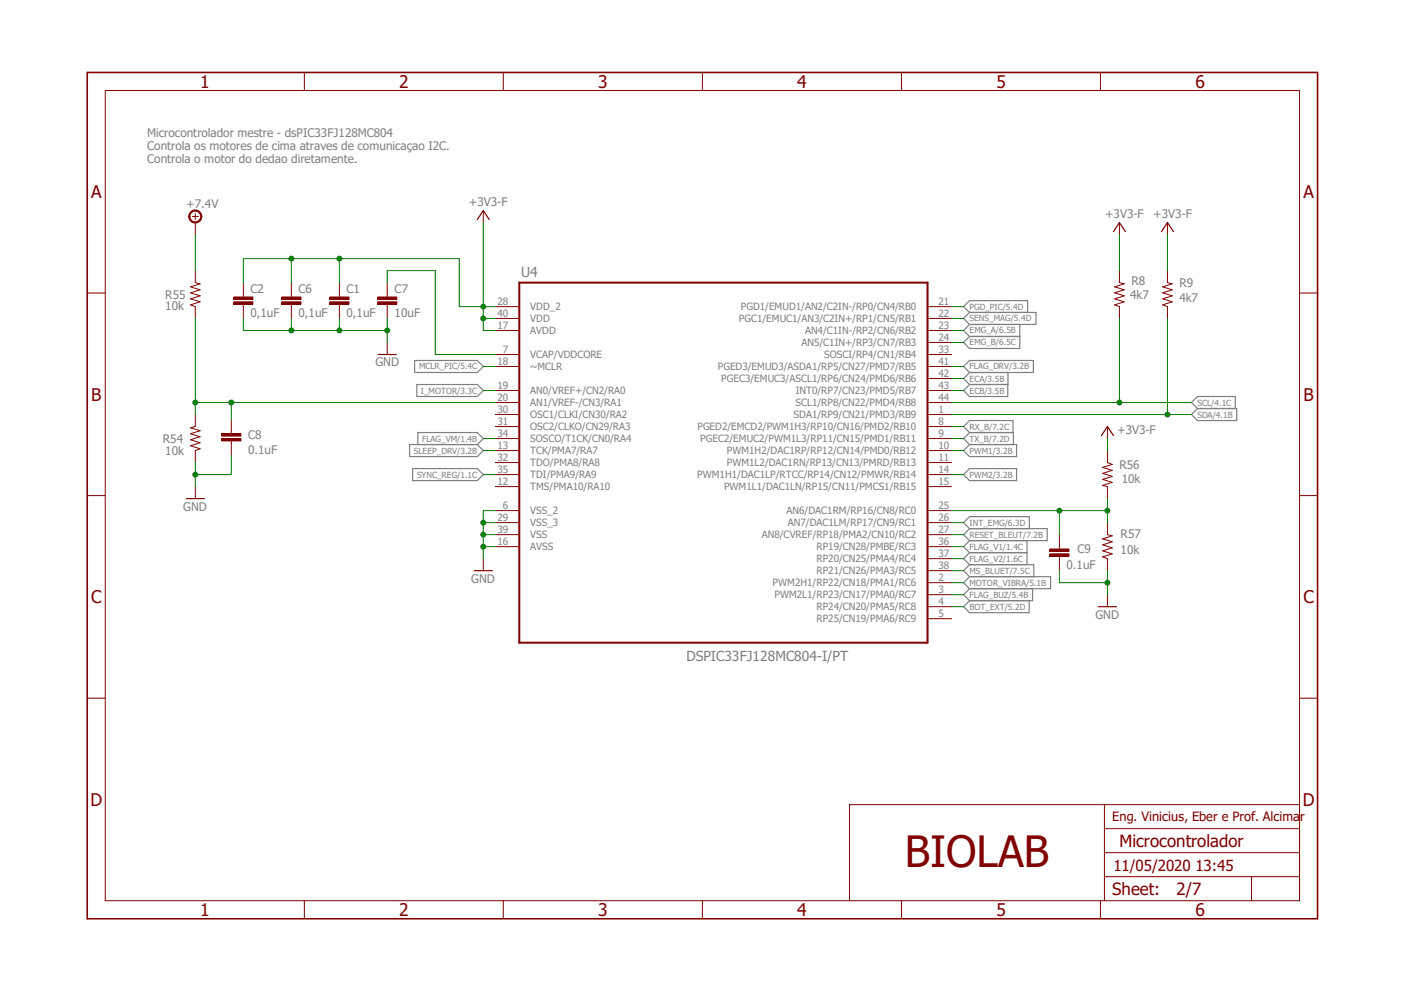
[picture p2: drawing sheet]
<svg xmlns="http://www.w3.org/2000/svg" width="297mm" height="210mm" viewBox="0 0 297 210" stroke-linecap="round" stroke-linejoin="round" font-family="sans-serif">
<path d="M17.9 15l261.2 179.9M279.1 15l-261.2 179.9" fill="none" stroke="#fff" stroke-width=".21"/>
<g fill="none" stroke="#808080" stroke-width=".25">
<path d="M87.7 76.2h13.3l1.2 1.3-1.2 1.3h-13.3zM203.8 77.5l1.3-1.3h13.5v2.6h-13.5zM205.1 78.8l-1.3 1.3 1.3 1.2M205.1 71.2h10.6M205.1 68.6l-1.3 1.3 1.3 1.3M205.1 66.1h14.1v2.5h-14.1M205.1 66.1l-1.3-1.2 1.3-1.3h12.3v2.5M205.1 66.1l-1.3 1.3 1.3 1.2M213.2 78.8v2.5h-8.1M215.7 68.6v5.1h-10.6l-1.3-1.3 1.3-1.2M86.7 94h14.3l1.2 1.3-1.2 1.3h-14.3zM87.3 99.1h13.7l1.2 1.3-1.2 1.2h-13.7z"/>
<path d="M88.2 81.3h12.8l1.2 1.3-1.2 1.3h-12.8zM88.4 94v-2.5h12.6l1.2 1.3-1.2 1.2M205.1 81.3l-1.3 1.3 1.3 1.3h8.1v-2.6M205.1 91.5l-1.3-1.3 1.3-1.3h9.2v2.6M205.1 94h10v2.6h-10l-1.3-1.3zM205.1 91.5h9.3v2.5M205.1 91.5l-1.3 1.3 1.3 1.2M253.3 86.4l-1.2-1.3 1.2-1.2h8v2.5M253.3 86.4h8.3v2.5h-8.3l-1.2-1.2zM203.8 100.4l1.3-1.3h10v2.5h-10zM205.1 111.8l-1.3-1.3 1.3-1.2h12.7v2.5M205.1 111.8h16.4v2.5h-16.4"/>
<path d="M205.1 114.3l-1.3 1.3 1.3 1.3M205.1 116.9h12.2M205.1 116.9l-1.3 1.3 1.3 1.2M205.1 119.4h13.6v2.6M205.1 111.8l-1.3 1.3 1.3 1.2M205.1 119.4l-1.3 1.3 1.3 1.3M217.3 114.3v5.1M205.1 122l-1.3 1.2 1.3 1.3M205.1 122h17.1v2.5h-17.1M205.1 124.5l-1.3 1.3 1.3 1.2M205.1 127l-1.3 1.3 1.3 1.3h12.6v-2.6M218.4 124.5v2.5h-13.3"/>
</g>
<g fill="none" stroke="#800000" stroke-width=".21">
<path d="M22.3 19.1h252.6v171.4h-252.6zM64.4 15.3v3.8M106.5 15.3v3.8M148.6 15.3v3.8M190.7 15.3v3.8M232.8 15.3v3.8M18.5 62h3.8M71.8 62.3v.5M71.8 64.3v.6M104.8 64.9h5.1M104.8 67.4h5.1M104.8 69.9h5.1"/>
<path d="M104.8 75h5.1M104.8 77.5h5.1M196.2 64.9h5.1M196.2 67.4h5.1M196.2 69.9h5.1M196.2 75h5.1M196.2 77.5h5.1M196.2 72.4h5.1M274.9 62h3.8M104.8 82.6h5.1M104.8 85.1h5.1M104.8 87.7h5.1"/>
<path d="M104.8 90.2h5.1M104.8 92.8h5.1M104.8 95.3h5.1M104.8 97.8h5.1M196.2 82.6h5.1M196.2 85.1h5.1M196.2 87.7h5.1M196.2 90.2h5.1M196.2 92.8h5.1M196.2 95.3h5.1M196.2 97.8h5.1M196.2 80.1h5.1"/>
<path d="M18.5 104.8h3.8M102.2 118.2v2.5M104.8 100.4h5.1M104.8 102.9h5.1M104.8 108h5.1M104.8 110.5h5.1M104.8 113.1h5.1M104.8 115.6h5.1M196.2 100.4h5.1M196.2 102.9h5.1M196.2 108h5.1M196.2 110.5h5.1"/>
<path d="M196.2 113.1h5.1M196.2 115.6h5.1M196.2 118.2h5.1M274.9 104.8h3.8M196.2 120.7h5.1M196.2 123.2h5.1M196.2 125.8h5.1M196.2 128.3h5.1M196.2 130.9h5.1M18.5 147.7h3.8M274.9 147.7h3.8M233.6 170.2v20.3"/>
<path d="M233.6 175.3h41.3M274.9 170.2h-95.2v20.3M64.4 190.5v3.8M106.5 190.5v3.8M148.6 190.5v3.8M190.7 190.5v3.8M232.8 190.5v3.8M233.6 185.4h41.3M233.6 180.3h41.3M264.8 185.4v5.1"/>
</g>
<path d="M18.5 15.3h260.2v179h-260.2z" fill="none" stroke="#800000" stroke-width=".34"/>
<path d="M100.3 120.7h3.8" fill="none" stroke="#800000" stroke-width=".25"/>
<path d="M109.9 59.8h86.3v76.1h-86.3z" fill="none" stroke="#800000" stroke-width=".42"/>
<path d="M69.8 63.8h4v.5h-4z" fill-rule="evenodd" fill="#800000"/>
<path d="M69.8 63.8h4v.5h-4z" fill="none" stroke="#800000" stroke-width=".21"/>
<path d="M69.8 62.8h4v.5h-4z" fill-rule="evenodd" fill="#800000"/>
<path d="M71.8 59.8v2.5M51.5 62.3v.5M51.5 64.3v.6M69.8 62.8h4v.5h-4zM71.8 64.9v2.5" fill="none" stroke="#800000" stroke-width=".21"/>
<path d="M49.4 63.8h4.1v.5h-4.1z" fill-rule="evenodd" fill="#800000"/>
<path d="M49.4 63.8h4.1v.5h-4.1z" fill="none" stroke="#800000" stroke-width=".21"/>
<path d="M49.4 62.8h4.1v.5h-4.1z" fill-rule="evenodd" fill="#800000"/>
<path d="M51.5 59.8v2.5M49.4 62.8h4.1v.5h-4.1zM51.5 64.9v2.5M61.6 62.3v.5M61.6 64.3v.6" fill="none" stroke="#800000" stroke-width=".21"/>
<path d="M59.6 63.8h4.1v.5h-4.1z" fill-rule="evenodd" fill="#800000"/>
<path d="M59.6 63.8h4.1v.5h-4.1z" fill="none" stroke="#800000" stroke-width=".21"/>
<path d="M59.6 62.8h4.1v.5h-4.1z" fill-rule="evenodd" fill="#800000"/>
<path d="M61.6 59.8v2.5M59.6 62.8h4.1v.5h-4.1zM61.6 64.9v2.5M81.9 62.3v.5M81.9 64.3v.6" fill="none" stroke="#800000" stroke-width=".21"/>
<path d="M79.9 63.8h4v.5h-4z" fill-rule="evenodd" fill="#800000"/>
<path d="M79.9 63.8h4v.5h-4z" fill="none" stroke="#800000" stroke-width=".21"/>
<path d="M79.9 62.8h4v.5h-4z" fill-rule="evenodd" fill="#800000"/>
<path d="M41.3 57.2v2.6l1 .2-2 .7 2 .6-2 .6 2 .7-2 .6 2 .6-2 .7 1 .4v2.5M81.9 59.8v2.5M236.8 57.2v2.6l1 .2-2 .7 2 .6-2 .6 2 .7-2 .6 2 .6-2 .7 1 .4v2.5M247 57.2v2.6l1 .2-2 .7 2 .6-2 .6 2 .7-2 .6 2 .6-2 .7 1 .4v2.5M79.9 62.8h4v.5h-4zM81.9 64.9v2.5M81.9 72.4v2.6M41.3 87.7v2.5l-1 .3 2 .6-2 .6 2 .7-2 .6 2 .6-2 .7 2 .6-1 .4v2.5M48.9 91.2v.5M48.9 93.3v.5" fill="none" stroke="#800000" stroke-width=".21"/>
<path d="M80.1 75h3.7" fill="none" stroke="#800000" stroke-width=".25"/>
<path d="M46.9 92.8h4.1v.5h-4.1z" fill-rule="evenodd" fill="#800000"/>
<path d="M46.9 92.8h4.1v.5h-4.1z" fill="none" stroke="#800000" stroke-width=".21"/>
<path d="M46.9 91.7h4.1v.5h-4.1z" fill-rule="evenodd" fill="#800000"/>
<path d="M46.9 91.7h4.1v.5h-4.1zM48.9 88.7v2.5M48.9 93.8v2.5M234.3 95.3v2.5l1 .4-2 .6 2 .7-2 .6 2 .7-2 .6 2 .6-2 .7 1 .2v2.6M41.3 102.9v2.6M224.1 115.6v.5M224.1 117.6v.6" fill="none" stroke="#800000" stroke-width=".21"/>
<path d="M39.4 105.5h3.8" fill="none" stroke="#800000" stroke-width=".25"/>
<path d="M222.1 117.1h4v.5h-4z" fill-rule="evenodd" fill="#800000"/>
<path d="M222.1 117.1h4v.5h-4z" fill="none" stroke="#800000" stroke-width=".21"/>
<path d="M222.1 116.1h4v.5h-4z" fill-rule="evenodd" fill="#800000"/>
<path d="M40.7 45.8h1.3M41.3 45.2v1.2M222.1 116.1h4v.5h-4zM224.1 113.1v2.5M224.1 118.2v2.5M234.3 110.5v2.6l1 .2-2 .7 2 .6-2 .6 2 .7-2 .6 2 .6-2 .7 1 .4v2.5M234.3 125.8v2.5" fill="none" stroke="#800000" stroke-width=".21"/>
<path d="M232.4 128.3h3.8" fill="none" stroke="#800000" stroke-width=".25"/>
<path d="M40.3 44.9a1.39 1.39 0 0 1 2.2 .2 1.39 1.39 0 0 1-.8 2.1 1.39 1.39 0 0 1-1.8-1.4h.3a1.16 1.16 0 0 1 1.6-1 1.16 1.16 0 0 1 .3 2 1.16 1.16 0 0 1-1.9-.6v-.4h-.3z" fill-rule="evenodd" fill="#800000"/>
<path d="M40.3 44.9a1.39 1.39 0 0 1 2.2 .2 1.39 1.39 0 0 1-.8 2.1 1.39 1.39 0 0 1-1.8-1.4h.3a1.16 1.16 0 0 1 1.6-1 1.16 1.16 0 0 1 .3 2 1.16 1.16 0 0 1-1.9-.6v-.4h-.3zM41.3 47.1v2.5M102.2 44.5v2.6M236.8 47.1v2.5M247 47.1v2.5M234.3 90.2v2.6" fill="none" stroke="#800000" stroke-width=".21"/>
<path d="M101 46.4l1.2-1.9 1.3 1.9M235.5 49l1.3-1.9 1.3 1.9M245.7 49l1.3-1.9 1.2 1.9M233 92.1l1.3-1.9 1.2 1.9" fill="none" stroke="#800000" stroke-width=".25"/>
<path d="M102.2 110.5h2.6M104.8 108h-2.6v7.6" fill="none" stroke="#008000" stroke-width=".21"/>
<circle cx="102.2" cy="110.5" r=".51" fill="#008000"/>
<g fill="none" stroke="#008000" stroke-width=".21">
<path d="M102.2 113.1h2.6"/>
<circle cx="102.2" cy="110.5" r=".51"/>
</g>
<circle cx="102.2" cy="113.1" r=".51" fill="#008000"/>
<g fill="none" stroke="#008000" stroke-width=".21">
<path d="M104.8 115.6h-2.6v2.6"/>
<circle cx="102.2" cy="113.1" r=".51"/>
</g>
<circle cx="102.2" cy="115.6" r=".51" fill="#008000"/>
<g fill="none" stroke="#008000" stroke-width=".21">
<path d="M71.8 67.4v2.5h10.1M81.9 67.4v5"/>
<circle cx="102.2" cy="115.6" r=".51"/>
</g>
<circle cx="81.9" cy="69.9" r=".51" fill="#008000"/>
<g fill="none" stroke="#008000" stroke-width=".21">
<path d="M61.6 67.4v2.5h10.2"/>
<circle cx="81.9" cy="69.9" r=".51"/>
</g>
<circle cx="71.8" cy="69.9" r=".51" fill="#008000"/>
<g fill="none" stroke="#008000" stroke-width=".21">
<path d="M51.5 67.4v2.5h10.1"/>
<circle cx="71.8" cy="69.9" r=".51"/>
</g>
<circle cx="61.6" cy="69.9" r=".51" fill="#008000"/>
<g fill="none" stroke="#008000" stroke-width=".21">
<path d="M41.3 97.8v5.1M48.9 96.3v4.1h-7.6"/>
<circle cx="61.6" cy="69.9" r=".51"/>
</g>
<circle cx="41.3" cy="100.4" r=".51" fill="#008000"/>
<g fill="none" stroke="#008000" stroke-width=".21">
<path d="M224.1 120.7v2.5h10.2M234.3 120.7v5.1"/>
<circle cx="41.3" cy="100.4" r=".51"/>
</g>
<circle cx="234.3" cy="123.2" r=".51" fill="#008000"/>
<g fill="none" stroke="#008000" stroke-width=".21">
<path d="M236.8 67.4v17.7h-35.5"/>
<circle cx="234.3" cy="123.2" r=".51"/>
</g>
<circle cx="236.8" cy="85.1" r=".51" fill="#008000"/>
<g fill="none" stroke="#008000" stroke-width=".21">
<path d="M247 67.4v20.3M201.3 87.7h50.8M236.8 85.1h15.3"/>
<circle cx="236.8" cy="85.1" r=".51"/>
</g>
<circle cx="247" cy="87.7" r=".51" fill="#008000"/>
<g fill="none" stroke="#008000" stroke-width=".21">
<path d="M81.9 59.8v-2.6h10.2v17.8h12.7M102.2 82.6h2.6M102.2 92.8h2.6M201.3 82.6h2.5M201.3 80.1h2.5M201.3 95.3h2.5M102.2 100.4h2.6M224.1 108v5.1M234.3 105.5v2.5h-33M201.3 123.2h2.5"/>
<circle cx="247" cy="87.7" r=".51"/>
</g>
<circle cx="224.1" cy="108" r=".51" fill="#008000"/>
<g fill="none" stroke="#008000" stroke-width=".21">
<path d="M234.3 108v2.5"/>
<circle cx="224.1" cy="108" r=".51"/>
</g>
<circle cx="234.3" cy="108" r=".51" fill="#008000"/>
<g fill="none" stroke="#008000" stroke-width=".21">
<path d="M201.3 72.4h2.5M201.3 69.9h2.5M201.3 77.5h2.5M104.8 85.1h-63.5v2.6M201.3 110.5h2.5"/>
<circle cx="234.3" cy="108" r=".51"/>
</g>
<circle cx="41.3" cy="85.1" r=".51" fill="#008000"/>
<g fill="none" stroke="#008000" stroke-width=".21">
<path d="M41.3 67.4v17.7M48.9 85.1v3.6"/>
<circle cx="41.3" cy="85.1" r=".51"/>
</g>
<circle cx="48.9" cy="85.1" r=".51" fill="#008000"/>
<g fill="none" stroke="#008000" stroke-width=".21">
<path d="M102.2 77.5h2.6M102.2 67.4h2.6M104.8 64.9h-2.6v5h2.6M201.3 125.8h2.5M201.3 128.3h2.5"/>
<circle cx="48.9" cy="85.1" r=".51"/>
</g>
<circle cx="102.2" cy="67.4" r=".51" fill="#008000"/>
<circle cx="102.2" cy="67.4" r=".51" fill="none" stroke="#008000" stroke-width=".21"/>
<circle cx="102.2" cy="64.9" r=".51" fill="#008000"/>
<g fill="none" stroke="#008000" stroke-width=".21">
<path d="M61.6 59.8v-5.1h10.2v5.1"/>
<circle cx="102.2" cy="64.9" r=".51"/>
</g>
<circle cx="71.8" cy="54.7" r=".51" fill="#008000"/>
<g fill="none" stroke="#008000" stroke-width=".21">
<path d="M61.6 54.7h-10.1v5.1"/>
<circle cx="71.8" cy="54.7" r=".51"/>
</g>
<circle cx="61.6" cy="54.7" r=".51" fill="#008000"/>
<g fill="none" stroke="#008000" stroke-width=".21">
<path d="M41.3 49.6v7.6M102.2 47.1v17.8h-5v-10.2h-25.4M236.8 49.6v7.6M247 49.6v7.6M201.3 64.9h2.5M201.3 67.4h2.5M102.2 95.3h2.6M201.3 90.2h2.5M201.3 92.8h2.5M234.3 92.8v2.5M201.3 115.6h2.5M201.3 118.2h2.5"/>
<path d="M201.3 100.4h2.5M201.3 113.1h2.5M201.3 120.7h2.5"/>
<circle cx="61.6" cy="54.7" r=".51"/>
</g>
<text font-size="9.1" fill="#800000" x="191.4" y="183.4">BIOLAB</text>
<g font-size="3.7" fill="#800000">
<text x="42.3" y="18.5">1</text>
<text x="84.5" y="18.5">2</text>
<text x="126.6" y="18.5">3</text>
<text x="168.7" y="18.5">4</text>
<text x="210.8" y="18.5">5</text>
<text x="252.9" y="18.5">6</text>
<text x="19.3" y="41.9">A</text>
<text x="275.7" y="41.9">A</text>
<text x="19.3" y="84.7">B</text>
<text x="275.8" y="84.7">B</text>
<text x="19.3" y="127.5">C</text>
<text x="275.7" y="127.5">C</text>
<text x="19.1" y="170.4">D</text>
<text x="275.6" y="170.4">D</text>
<text x="42.3" y="193.7">1</text>
<text x="84.5" y="193.7">2</text>
<text x="126.6" y="193.7">3</text>
<text x="168.7" y="193.7">4</text>
<text x="210.8" y="193.7">5</text>
<text x="252.9" y="193.7">6</text>
</g>
<g font-size="3.6" fill="#800000">
<text x="236.8" y="179.1">Microcontrolador</text>
<text x="235.3" y="189.4">Sheet:</text>
<text x="248.9" y="189.2">2/7</text>
</g>
<text font-size="3.2" fill="#800000" x="235.5" y="184.1">11/05/2020 13:45</text>
<g font-size="2.9" fill="#808080">
<text x="110.2" y="58.6">U4</text>
<text x="145.2" y="139.7">DSPIC33FJ128MC804-I/PT</text>
</g>
<text font-size="2.7" fill="#800000" x="235.3" y="173.7">Eng. Vinicius, Eber e Prof. Alcimar</text>
<g font-size="2.5" fill="#808080">
<text x="31.2" y="29">Microcontrolador mestre - dsPIC33FJ128MC804</text>
<text x="31.2" y="31.7">Controla os motores de cima atraves de comunicaçao I2C.</text>
<text x="31.2" y="34.4">Controla o motor do dedao diretamente.</text>
<text x="39.4" y="43.9">+7.4V</text>
<text x="99.2" y="43.5">+3V3-F</text>
<text x="233.8" y="46.1">+3V3-F</text>
<text x="243.9" y="46.1">+3V3-F</text>
<text x="35" y="65.6">10k</text>
<text x="35" y="63.3">R55</text>
<text x="53" y="61.9">C2</text>
<text x="63.2" y="61.9">C6</text>
<text x="73.3" y="61.9">C1</text>
<text x="83.5" y="61.9">C7</text>
<text x="239.1" y="63.3">4k7</text>
<text x="239.4" y="60.3">R8</text>
<text x="249.5" y="63.8">4k7</text>
<text x="249.5" y="60.8">R9</text>
<text x="53" y="67">0,1uF</text>
<text x="63.2" y="67">0,1uF</text>
<text x="73.3" y="67">0,1uF</text>
<text x="83.5" y="67">10uF</text>
<text x="79.4" y="77.5">GND</text>
<text x="34.5" y="93.8">R54</text>
<text x="52.5" y="95.9">0.1uF</text>
<text x="52.5" y="92.9">C8</text>
<text x="236.3" y="91.7">+3V3-F</text>
<text x="35" y="96.3">10k</text>
<text x="236.8" y="99.1">R56</text>
<text x="38.8" y="108">GND</text>
<text x="237.3" y="102.2">10k</text>
<text x="237.1" y="113.9">R57</text>
<text x="227.9" y="117">C9</text>
<text x="237.1" y="117.1">10k</text>
<text x="99.7" y="123.2">GND</text>
<text x="225.6" y="120.3">0.1uF</text>
<text x="231.7" y="130.9">GND</text>
</g>
<g font-size="2.1" fill="#808080">
<text x="105.2" y="64.5">28</text>
<text x="112.2" y="65.6">VDD_2</text>
<text x="156.7" y="65.6">PGD1/EMUD1/AN2/C2IN-/RP0/CN4/RB0</text>
<text x="198.5" y="64.5">21</text>
<text x="105.2" y="67">40</text>
<text x="105.2" y="69.6">17</text>
<text x="112.2" y="68.1">VDD</text>
<text x="112.2" y="70.7">AVDD</text>
<text x="156.3" y="68.2">PGC1/EMUC1/AN3/C2IN+/RP1/CN5/RB1</text>
<text x="170.3" y="70.7">AN4/C1IN-/RP2/CN6/RB2</text>
<text x="198.5" y="67">22</text>
<text x="198.5" y="69.6">23</text>
<text x="105.2" y="77.2">18</text>
<text x="106.4" y="74.6">7</text>
<text x="112.2" y="75.7">VCAP/VDDCORE</text>
<text x="169.5" y="73.2">AN5/C1IN+/RP3/CN7/RB3</text>
<text x="174.4" y="75.7">SOSCI/RP4/CN1/RB4</text>
<text x="198.5" y="72.1">24</text>
<text x="198.5" y="74.6">33</text>
<text x="198.5" y="77.2">41</text>
<text x="105.2" y="82.3">19</text>
<text x="112.2" y="78.3">~MCLR</text>
<text x="112.2" y="83.4">AN0/VREF+/CN2/RA0</text>
<text x="151.8" y="78.3">PGED3/EMUD3/ASDA1/RP5/CN27/PMD7/RB5</text>
<text x="152.6" y="80.8">PGEC3/EMUC3/ASCL1/RP6/CN24/PMD6/RB6</text>
<text x="168.4" y="83.4">INT0/RP7/CN23/PMD5/RB7</text>
<text x="198.5" y="79.7">42</text>
<text x="198.5" y="82.3">43</text>
<text x="105.2" y="84.8">20</text>
<text x="105.2" y="87.3">30</text>
<text x="105.2" y="89.9">31</text>
<text x="112.2" y="85.9">AN1/VREF-/CN3/RA1</text>
<text x="112.2" y="88.4">OSC1/CLKI/CN30/RA2</text>
<text x="167.9" y="88.4">SDA1/RP9/CN21/PMD3/RB9</text>
<text x="168.3" y="85.9">SCL1/RP8/CN22/PMD4/RB8</text>
<text x="198.5" y="84.8">44</text>
<text x="198.5" y="87.3">1</text>
<text x="198.5" y="89.9">8</text>
<text x="105.2" y="92.4">34</text>
<text x="105.2" y="95">13</text>
<text x="112.2" y="91">OSC2/CLKO/CN29/RA3</text>
<text x="112.2" y="93.5">SOSCO/T1CK/CN0/RA4</text>
<text x="147.5" y="91">PGED2/EMCD2/PWM1H3/RP10/CN16/PMD2/RB10</text>
<text x="148.1" y="93.5">PGEC2/EMUC2/PWM1L3/RP11/CN15/PMD1/RB11</text>
<text x="198.5" y="92.4">9</text>
<text x="198.5" y="95">10</text>
<text x="105.2" y="97.5">32</text>
<text x="105.2" y="100">35</text>
<text x="112.2" y="96.1">TCK/PMA7/RA7</text>
<text x="112.2" y="98.6">TDO/PMA8/RA8</text>
<text x="112.2" y="101.1">TDI/PMA9/RA9</text>
<text x="147.5" y="101.1">PWM1H1/DAC1LP/RTCC/RP14/CN12/PMWR/RB14</text>
<text x="153.8" y="96.1">PWM1H2/DAC1RP/RP12/CN14/PMD0/RB12</text>
<text x="153.8" y="98.6">PWM1L2/DAC1RN/RP13/CN13/PMRD/RB13</text>
<text x="198.5" y="97.5">11</text>
<text x="198.5" y="100">14</text>
<text x="105.2" y="102.6">12</text>
<text x="106.4" y="107.7">6</text>
<text x="112.2" y="103.7">TMS/PMA10/RA10</text>
<text x="153.2" y="103.7">PWM1L1/DAC1LN/RP15/CN11/PMCS1/RB15</text>
<text x="198.5" y="102.6">15</text>
<text x="198.5" y="107.7">25</text>
<text x="105.2" y="110.2">29</text>
<text x="105.2" y="112.7">39</text>
<text x="112.2" y="108.8">VSS_2</text>
<text x="112.2" y="111.3">VSS_3</text>
<text x="112.2" y="113.8">VSS</text>
<text x="161.2" y="113.8">AN8/CVREF/RP18/PMA2/CN10/RC2</text>
<text x="166.4" y="108.8">AN6/DAC1RM/RP16/CN8/RC0</text>
<text x="166.7" y="111.3">AN7/DAC1LM/RP17/CN9/RC1</text>
<text x="198.5" y="110.2">26</text>
<text x="198.5" y="112.7">27</text>
<text x="105.2" y="115.3">16</text>
<text x="112.2" y="116.4">AVSS</text>
<text x="172.7" y="116.4">RP19/CN28/PMBE/RC3</text>
<text x="172.7" y="118.9">RP20/CN25/PMA4/RC4</text>
<text x="198.5" y="115.3">36</text>
<text x="198.5" y="117.8">37</text>
<text x="163.4" y="124">PWM2H1/RP22/CN18/PMA1/RC6</text>
<text x="172.7" y="121.5">RP21/CN26/PMA3/RC5</text>
<text x="198.5" y="120.3">38</text>
<text x="198.5" y="122.9">2</text>
<text x="198.5" y="125.4">3</text>
<text x="163.8" y="126.5">PWM2L1/RP23/CN17/PMA0/RC7</text>
<text x="172.7" y="129.1">RP24/CN20/PMA5/RC8</text>
<text x="172.7" y="131.6">RP25/CN19/PMA6/RC9</text>
<text x="198.5" y="127.9">4</text>
<text x="198.5" y="130.5">5</text>
</g>
<g font-size="1.8" fill="#808080">
<text x="205.1" y="65.5">PGD_PIC/5.4D</text>
<text x="205.1" y="70.5">EMG_A/6.5B</text>
<text x="205.1" y="68">SENS_MAG/5.4D</text>
<text x="205.1" y="73.1">EMG_B/6.5C</text>
<text x="88.6" y="78.1">MCLR_PIC/5.4C</text>
<text x="89" y="83.2">I_MOTOR/3.3C</text>
<text x="205.1" y="83.2">ECB/3.5B</text>
<text x="205.1" y="80.7">ECA/3.5B</text>
<text x="205.1" y="78.1">FLAG_DRV/3.2B</text>
<text x="253.3" y="85.8">SCL/4.1C</text>
<text x="253.3" y="88.3">SDA/4.1B</text>
<text x="87.5" y="95.9">SLEEP_DRV/3.2B</text>
<text x="89.3" y="93.4">FLAG_VM/1.4B</text>
<text x="205.1" y="95.9">PWM1/3.2B</text>
<text x="205.1" y="90.8">RX_B/7.2C</text>
<text x="205.1" y="93.4">TX_B/7.2D</text>
<text x="88.2" y="101">SYNC_REG/1.1C</text>
<text x="205.1" y="101">PWM2/3.2B</text>
<text x="205.1" y="111.2">INT_EMG/6.3D</text>
<text x="205.1" y="113.7">RESET_BLEUT/7.2B</text>
<text x="205.1" y="116.2">FLAG_V1/1.4C</text>
<text x="205.1" y="118.8">FLAG_V2/1.6C</text>
<text x="205.1" y="123.9">MOTOR_VIBRA/5.1B</text>
<text x="205.1" y="121.3">MS_BLUET/7.5C</text>
<text x="205.1" y="126.4">FLAG_BUZ/5.4B</text>
<text x="205.1" y="128.9">BOT_EXT/5.2D</text>
</g>
</svg>
